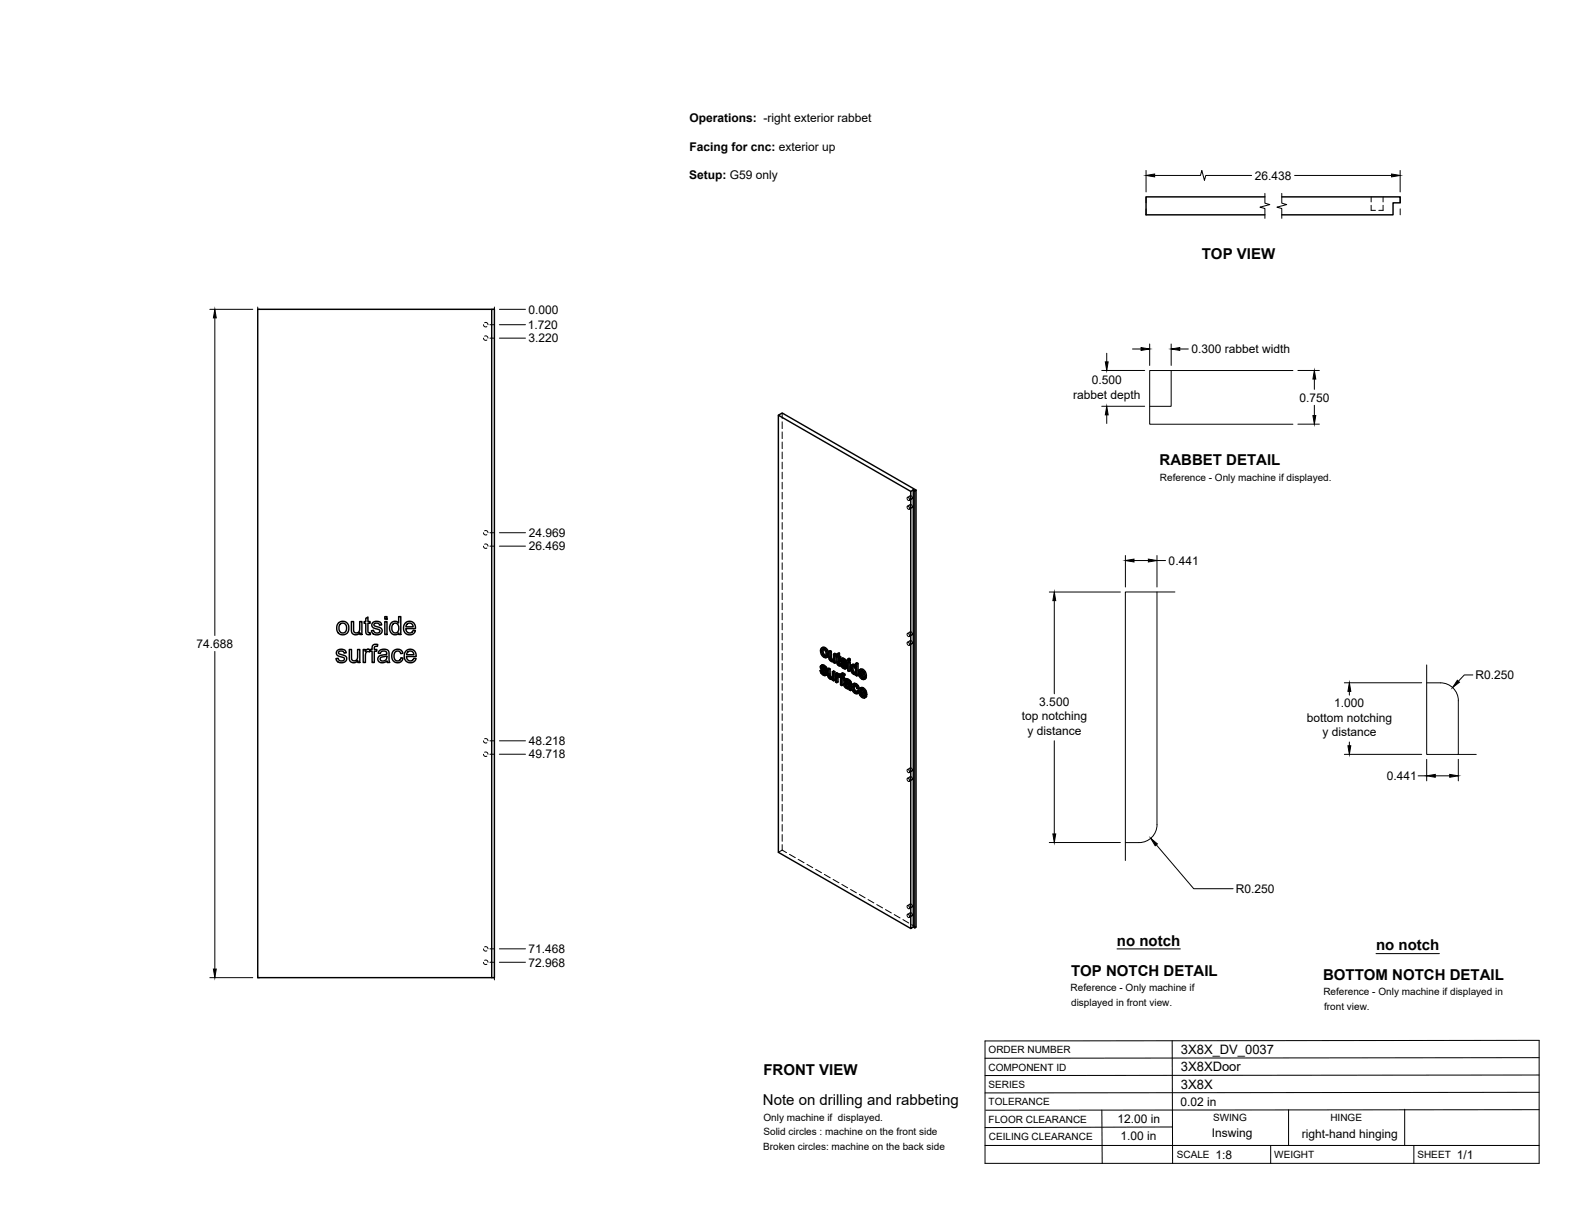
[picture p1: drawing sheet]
<svg xmlns="http://www.w3.org/2000/svg" width="559mm" height="432mm" viewBox="0 0 559 432" stroke-linecap="round" stroke-linejoin="round" font-family="sans-serif">
<!-- layer: Hidden -->
<g fill="none" stroke="#000" stroke-width=".35">
<path d="M486.5 72.8v1.8h1.5M486.5 69.9v1.7M490.7 72.8v1.8h-1.5M490.7 69.9v1.7M171.5 120l.4 .7h.8M171.5 115.2l.4 .7h.8M171.9 119.3l.8-.1 .4 .8M171.9 114.5h.8l.4 .7M277.5 146.5v2M277.5 149.7v2.4M277.5 153.2v2.4M277.5 156.8v2.4"/>
<path d="M277.5 160.4v2.4M277.5 164v2.3M277.5 167.5v2.4M277.5 171.1v2.4M277.5 174.7v2.4M277.5 178.2v2.4M321.9 179.6a.56 .56 0 0 1 .7 .4 .56 .56 0 0 1-.3 .7l-.4-.6zM321.9 176.5a.56 .56 0 0 1 .7 .4 .56 .56 0 0 1-.3 .7l-.4-.6zM322.9 179.1a.55 .55 0 0 1 .7 .3 .55 .55 0 0 1-.3 .7l-.4-.4zM322.9 176a.58 .58 0 0 1 .7 .3 .58 .58 0 0 1-.2 .7l-.5-.4zM323 179l-1.1 .6M323 175.9l-1.1 .6"/>
<path d="M323.6 177l-1 .6M171.5 193.8l.4 .7h.8M171.5 189l.4 .7h.8M171.9 193.1h.8l.4 .7M171.9 188.3h.8l.4 .7M277.5 181.8v2.4M277.5 185.4v2.4M277.5 189v2.3M277.5 192.5v2.4M277.5 196.1v2.4M277.5 199.7v2.4M323.6 180.1l-1 .6"/>
<path d="M277.5 203.2v2.4M277.5 206.8v2.4M277.5 210.4v2.4M277.5 214v2.3M277.5 217.5v2.4M277.5 221.1v2.4M277.5 224.7v2.4M277.5 228.2v2.4M277.5 231.8v2.4M277.5 235.4v2.4M277.5 239v2.3M291.4 237.7l.4 .9"/>
<path d="M291.5 236.4l-.5 .2M291.6 236.1l-.5 .2M291.6 230.7l-.5 .2M291.6 237.7l.3 .3M291.6 236.9l-.5 .2M291.7 235.9l-.2 .7 .7 1a1.05 1.05 0 0 1 .9 1.3h-.4l.4-.2M291.8 238.6l.7 .7 .8 .1M291.8 238.6l-.5 .2M291.8 237.8v.1M291.9 237.3l-.5 .3M291.9 232l.9 .9 .9 .1M291.9 236.6l-.1 .1"/>
<path d="M291.9 232l-.5 .3M292 229.7l-.4 .8 .3 1.5M292 236.4l-.5 .3M292.2 230.2l-.1 .2M292.2 230.2l.8 .2 .5 .8v1.1l-.5 .3M292.2 230.2l-.4 .2M292.5 236.5l-.5 .2a.33 .33 0 0 1 .2-.4 .33 .33 0 0 1 .4 .3l.5 .7 .4 .2M292.5 239.3l-.4 .2M292.6 237.4l.3 .3M292.8 232.9l-.5 .3M292.8 230.2l-.5 .3M292.9 236.9l-.5 .2"/>
<path d="M293 239l-.4 .2M293 238.4l-.5 .2M293.1 237.3l-.5 .3M293.1 239.5l-.5 .2M293.3 232.5l-.4 .3M293.3 230.8l-.4 .3M293.4 233.1l-.4 .3M293.6 231.8l-.5 .3M294.1 237.1v2.4l.2 .6 .9 .7 .6-.2v.5l.4 .2M294.1 239.5l-.4 .2M294.3 239.9l-.5 .3M294.5 230.8l.1 2.8 .8 .8h.8v.4l.4 .3"/>
<path d="M294.5 233.2l-.4 .3M294.7 233.7l-.5 .2M295 234.1l-.5 .3M295.4 234.4l-.4 .3M295.8 238.1l-.1 1.9-.4 .4M296 234.1l-.4 .3M296.1 234l-.5 .3 .3-.2M296.2 231.8v2l-.5 .3M296.2 234.8l-.4 .3M296.2 234.4l-.4 .3M296.9 238.7v3l.4 .3M297.1 232.3l-.2 .1"/>
<path d="M297.3 239.4l-.5 .2M297.4 231.8v.7l-.3-.2v.4l.3 .2v2.2l.2 .5 .7 .5-.2-.6M297.4 232.5l-.8 .5v-.4M297.4 232.9l-.5 .3M297.4 239.8l-.1 .1M297.5 235.3l-.5 .2M297.5 239.2l-.2 .1M297.5 239.7l-.4 .2M297.6 239.6l-.5 .3M297.6 235.6l-.4 .3M297.8 239.7l-.4 .3 .3-.4 .5 .4 .1-.3 .4 .4v2.6l.4 .3M297.8 233.2l-.4 .2"/>
<path d="M298 235.9l-.4 .3M298.3 233.4l-.5-.2v.5M298.3 239.6l-.5 .2M298.3 239.5h-.1M298.3 239.7l-.5 .2M298.3 235.6l-.2 .1M298.3 236.1h-.1M298.5 235.3l.4 .9M298.6 234l-.4 .3M298.7 239.7l-.8 .5 .4-.3M298.7 233.7l-.5 .2M298.7 235.4l.3 .2"/>
<path d="M298.7 234.5l-.4 .2M298.7 239l-.4 .2M298.8 233.6l-.2 .6 .7 1a1.13 1.13 0 0 1 .9 1.3h-.4l.4-.2M298.8 238.8l-.1 .9-.5-.2M298.9 236.2l.9 .8h.6M298.9 236.2l-.5 .3M299 235.5h-.1M299 234.9l-.5 .3M299 234.2l-.1 .1M299.1 234.3a.33 .33 0 0 1 .2-.4 .33 .33 0 0 1 .4 .3l.5 .8 .4 .1M299.1 234l-.4 .3M299.2 234l-.5 .3"/>
<path d="M299.2 239.4l-.5 .2M299.5 239.4l-.5 .3M299.6 234.1l-.5 .3M299.6 236.9l-.4 .3M299.7 235l.3 .3M299.7 239.6l-.5-.2-.1 .4M300 234.5l-.4 .2M300.1 236.6l-.4 .2M300.1 236l-.4 .2M300.2 235l-.5 .2M300.2 237.1l-.5 .2M301.2 234.7v3l.5 .3"/>
<path d="M301.2 233.6v.5l.5 .3M301.2 237.7l-.4 .3M301.2 234.1l-.4 .3M302.2 236.8l-.5 .2M302.3 236l-.4 .3M302.3 237.7l-.4 .2M302.5 235.8l-.3 .6v.9a1.48 1.48 0 0 0 1.8 1.7v.3l.4 .3M302.7 238.5l-.4 .2M302.8 236.3l-.1 .2M302.8 236.3l.7 .1 .4 .7 .1 1.2-.5 .4M302.8 236.3l-.4 .2M302.9 236.2l-.5 .3"/>
<path d="M303.3 239l-.4 .2M303.3 236.3l-.4 .2M303.7 236.2l-.1 .1M303.8 236.9l-.4 .2M303.8 238.6l-.4 .3M304 235.2v1.5l-.4-.7M304 236.7l-.4 .2M304 239.3l-.4 .3M304 239l-.4 .2 .3-.1M304 237.9l-.4 .2M305 238.4l-.5 .3M305.3 237.4l-.3 1 .3 1.3 .9 1 .9 .1"/>
<path d="M305.3 239.7l-.4 .3M305.4 238.8l-.4 .2M305.5 239.4l-.1-.6 2 1.1M305.7 237.9l-.2 .2M305.7 237.9l.9 .4 .3 .9-.6-.3M305.7 237.9l-.5 .2M306.2 237.9l-.4 .3M306.7 238.5l-.4 .3M306.9 239.2l-.4 .3M321.9 227.9a.56 .56 0 0 1 .7 .3 .56 .56 0 0 1-.3 .8l-.4-.6zM321.9 224.8a.56 .56 0 0 1 .7 .3 .56 .56 0 0 1-.3 .7l-.4-.5zM322.9 227.3a.59 .59 0 0 1 .7 .4 .59 .59 0 0 1-.2 .7l-.5-.4z"/>
<path d="M322.9 224.2a.6 .6 0 0 1 .7 .3 .6 .6 0 0 1-.2 .8l-.5-.4zM323 227.3l-1.1 .6M323 224.2l-1.1 .6M323.6 228.4l-1 .6M323.6 225.3l-1 .6M277.5 242.5v2.4M277.5 246.1v2.4M277.5 249.7v2.4M277.5 253.3v2.3M277.5 256.8v2.4M294.6 240.3l-.5 .3M295 240.7l-.5 .2"/>
<path d="M295.4 240.4l-.2 .1M295.6 240.3l-.5 .3M295.7 240.2l-.5 .3M295.8 241.1l-.4 .2M295.8 240.6l-.4 .3 .3-.1M296.9 241.7l-.5 .3M298.7 242.7l-.5 .3M298.7 240.1l-.5 .3M299.1 240.4l-.4 .2M299.6 240.7l-.5-.3v.5M299.8 242.6l-.4 .3M299.9 242.3l-.5 .2"/>
<path d="M299.9 241.3l-.5 .3M300 242.1l-.2 .5 .2 .8 .9 .7h.8l.1 .4M300 243.4l-.4 .2M300.1 240.9l-.5 .2M300.1 240.9l-.2 .4 .5 .2a.94 .94 0 0 1 1.2 1l-.5-.1M300.2 242.9l.4-.3a.73 .73 0 0 1 .8 .2 .73 .73 0 0 1 .1 .8l-.4 .2M300.4 242.6l-.4 .2 .3-.1M300.5 242.6l-.4 .2M300.5 241.3l-.4 .2M300.7 244l-.5 .2M301 241.4l-.5 .3M301.2 244.2l-.5 .2"/>
<path d="M301.3 243.8l-.2 .1M301.5 241.9l-.4 .2M301.5 243.6l-.5 .4M301.6 242.9l-.4 .3M301.6 242.5l-.4 .3M301.6 242.4l-.4 .3M301.7 244.1l-.5 .2M301.8 244.5l.4 .3M301.8 244.5l-.5 .3M302.6 243.5l-.4 .3M302.7 242.7l-.4 .3M302.9 244.9l-.4 .2"/>
<path d="M303 242.5l-.4 .8 .3 1.6 .9 .9 .7 .1M303.1 243.2a.68 .68 0 0 1 .8-.2 .68 .68 0 0 1 .4 .7l.5 .5M303.3 243l-.5 .3M303.8 245.8l-.4 .2M303.8 243l-.4 .3M304 245.4h.2M304.2 243.4l-.5 .3M304.2 245.4l-.4 .3M304.4 244l-.4 .3M304.4 245l-.2 .4M304.7 245.1l.2 .2-.2 .4M304.9 245.3l-.2 .1"/>
<path d="M305.1 245l-.4 .2M305.5 244l-.4 .8 .4 1.5 .8 .9 .9 .2M305.5 246.3l-.5 .2M305.6 245.3l-.5 .3M305.7 245.9l-.1-.6 1.9 1.1M305.8 244.4l-.2 .3M305.8 244.4l.8 .3 .4 1.1-.5-.4M305.8 244.4l-.4 .3M306.2 240.7l-.4 .2M306.3 244.5l-.4 .3M306.3 247.2l-.4 .3M306.4 240.3h.2"/>
<path d="M306.6 246.9h.2M306.7 240.3l-.4 .2 .3-.2M306.8 246.9l-.4 .2M306.9 245.1l-.5 .3M306.9 240l-.1 .1M307 240.8l-.5 .3M307 240.1l-.4 .2M307 245.8l-.4 .2M307 246.6h-.1M307.1 247.4l-.5 .3M307.1 246.7l-.3 .2M171.5 267.6l.4 .7h.8"/>
<path d="M171.5 262.8l.4 .7h.8M171.9 266.9l.9 .1 .3 .6M171.9 262.1l.9 .1 .3 .6M277.5 260.4v2.4M277.5 264v2.3M277.5 267.5v2.4M277.5 271.1v2.4M277.5 274.7v2.4M277.5 278.3v2.3M321.9 276.2a.55 .55 0 0 1 .7 .3 .55 .55 0 0 1-.3 .7l-.4-.4zM321.9 273.1a.55 .55 0 0 1 .7 .3 .55 .55 0 0 1-.3 .7l-.4-.4zM322.9 275.6a.6 .6 0 0 1 .7 .3 .6 .6 0 0 1-.2 .8l-.5-.5z"/>
<path d="M322.9 272.5a.56 .56 0 0 1 .7 .3 .56 .56 0 0 1-.3 .7l-.5-.6zM323 275.6l-1.1 .6M323 272.5l-1.1 .5M323.6 276.7l-1 .6M323.6 273.6l-1 .5M277.5 281.8v2.4M277.5 285.4v2.4M277.5 289v2.4M277.5 292.5v2.4M277.5 296.1v2.4M277.5 299.7v1.9M277.5 301.6l-1.3 .8"/>
<path d="M277.5 301.6l1.6 .9M280.1 303.1l2.1 1.2M283.2 304.9l2.1 1.2M286.3 306.7l2.1 1.2M289.4 308.5l2.1 1.1M292.5 310.2l2.1 1.2M295.6 312l2 1.2M298.7 313.8l2 1.2M301.8 315.6l2 1.2M304.9 317.4l2 1.2M308 319.2l2 1.2M171.5 336.7l.4 .7h.8"/>
<path d="M171.9 336l.8-.1 .4 .8M311.1 321l2 1.1M314.2 322.7l2 1.2M317.3 324.5l2 1.2M320.4 326.3l2 1.2M321.9 324.5a.58 .58 0 0 1 .7 .3 .58 .58 0 0 1-.2 .7l-.5-.4zM321.9 321.4a.58 .58 0 0 1 .7 .3 .58 .58 0 0 1-.2 .7l-.5-.4zM322.9 323.9a.56 .56 0 0 1 .7 .3 .56 .56 0 0 1-.3 .7l-.5-.6zM322.9 320.8a.56 .56 0 0 1 .7 .3 .56 .56 0 0 1-.3 .7l-.5-.6zM323 323.9l-1.1 .5M323 320.7l-1.1 .6M323.4 328.1l1.6 .9"/>
<path d="M323.6 325l-1 .5M323.6 321.8l-1 .6M171.5 341.4l.4 .7h.8M171.9 340.7h.8l.4 .7"/>
</g>
<!-- layer: Visible -->
<g fill="none" stroke="#000" stroke-width=".51">
<path d="M448.8 69.9h-42.2v6.3h42.2M454.8 69.9h42v2.1h-2.6v4.2h-39.4M174.5 109.7h.9v237.2h-.9zM174.5 109.7h-83.1v237.2h83.1M276.2 147.3l1.3-.8 47.5 27.4M323.1 174.3l.9-.5v155.1l-.9 .5zM323.1 174.3l-46.9-27v155.1l46.9 27M324 173.8l.6 .3v155.1l-.6-.3M324.6 174.1l.4-.2v155.1l-.4 .2M129.8 219.4l.7-.5v1.6h.8v.6h-.8v2.9l.3 .5h.5l.1 .6a1.14 1.14 0 0 1-1.3-.1 1.14 1.14 0 0 1-.3-1.2v-2.7h-.6v-.6h.6zM136.5 218.8h.8v.9h-.8zM119.7 230.8l.8-.4a1.71 1.71 0 0 1 2.4 1.2l-.8 .1a.93 .93 0 0 0-1-.9 .93 .93 0 0 0-.9 1.1l1 .4a1.53 1.53 0 0 1 1.8 1.8 2.03 2.03 0 0 1-2.1 1.1 2.03 2.03 0 0 1-1.7-1.5l.8-.1a1.08 1.08 0 0 0 1.1 1 1.08 1.08 0 0 0 1-1.1l-.4-.3a2.45 2.45 0 0 1-2.3-1.2z"/>
<path d="M120.2 220.9l.8-.4a2.33 2.33 0 0 1 2.8 2.8 2.33 2.33 0 0 1-3.7 1.3 2.95 2.95 0 0 1 .1-3.7zM120.6 221.5l.7-.4a1.73 1.73 0 0 1 1.7 1.8 1.73 1.73 0 0 1-1.7 1.7l-.3-.2a2.18 2.18 0 0 1-.4-2.9zM123.9 230.4h.8v2.6a1.14 1.14 0 0 0 1.2 1.5 1.14 1.14 0 0 0 1-1.6v-2.5h.8v4.7h-.7v-.7a1.64 1.64 0 0 1-2 .7 1.64 1.64 0 0 1-1.1-1.8zM124.7 220.5h.8v2.6a1.14 1.14 0 0 0 1.1 1.5 1.14 1.14 0 0 0 1-1.6v-2.5h.8v4.6h-.7v-.6a1.64 1.64 0 0 1-2 .7 1.64 1.64 0 0 1-1-1.8zM128.9 230.4h.7v.7a1.1 1.1 0 0 1 1.7-.5l.7-.2v-.4a1.33 1.33 0 0 1 .6-1.3 1.33 1.33 0 0 1 1.4 0l-.1 .6a.73 .73 0 0 0-1.1 .7v.4h.9v.7h-.9v4h-.8v-4h-.7v-.4l-.2 .6a.93 .93 0 0 0-1.1 0 .93 .93 0 0 0-.3 1l-.1 2.8h-.7zM132.2 221l.9-.5a1.7 1.7 0 0 1 2.3 1.2l-.7 .1a.96 .96 0 0 0-1-.8 .96 .96 0 0 0-.9 .9l.9 .5a1.5 1.5 0 0 1 1.8 1.9 2.03 2.03 0 0 1-2 1 2.03 2.03 0 0 1-1.7-1.5l.7-.2a1.08 1.08 0 0 0 1.2 1 1.08 1.08 0 0 0 1-1l-.4-.3a2.37 2.37 0 0 1-2.3-1.2zM134.5 231a2.1 2.1 0 0 1 3.5 .5l.3 3.6h-.8l-.2-.6a1.78 1.78 0 0 1-1.9 .7 1.78 1.78 0 0 1-1.4-1.6l.1-.2a1.76 1.76 0 0 1 1.7-1l.4-.1a.7 .7 0 0 0 1-.5 .7 .7 0 0 0-.8-.8 1.12 1.12 0 0 0-1.5 .9l-.7-.1zM135.1 233.3l2.1-.6a1.28 1.28 0 0 1-.7 1.7 1.28 1.28 0 0 1-1.6-.7zM136.5 220.5h.8v4.6h-.8zM138.8 221a1.73 1.73 0 0 1 2.6 .1v-2.3h.8v6.3h-.7v-.5l-.7 .5a2.21 2.21 0 0 1-2.3-.8 2.21 2.21 0 0 1-.2-2.4zM139.4 221.5l.4-.3a1.74 1.74 0 0 1 1.6 .9 1.74 1.74 0 0 1-.2 1.9 1.3 1.3 0 0 1-1.7 .4 1.3 1.3 0 0 1-.5-1.7zM139.6 231l.1-.1a1.94 1.94 0 0 1 3.2 .9l-.7 .1a1.29 1.29 0 0 0-1.7-.8 1.29 1.29 0 0 0-.7 1.8l.2 .8a1.17 1.17 0 0 0 1.2 .8 1.17 1.17 0 0 0 1-1.1l.8 .1-.3 .9a2.17 2.17 0 0 1-2.9 .4 2.17 2.17 0 0 1-.7-2.9z"/>
<path d="M143.8 221.1a2.14 2.14 0 0 1 2.5-.4 2.14 2.14 0 0 1 1.1 2.3h-3.4l.1 .7a1.3 1.3 0 0 0 1.3 .9 1.3 1.3 0 0 0 1.2-1l.8 .2-.3 .6a2.32 2.32 0 0 1-3.2 .3 2.32 2.32 0 0 1-.4-3.2zM144 231a2.15 2.15 0 0 1 2.6-.4 2.15 2.15 0 0 1 1.1 2.3h-3.5l.2 .7a1.29 1.29 0 0 0 1.2 .9 1.29 1.29 0 0 0 1.2-.9l.8 .1-.3 .6a2.32 2.32 0 0 1-3.2 .3 2.32 2.32 0 0 1-.4-3.2zM144.4 221.4l1.3-.3a1.23 1.23 0 0 1 .9 1.3h-2.6zM144.7 231.4l.6-.4 .8 .1 .6 .5 .1 .7h-2.5zM291 237.9l.8 1.4 .6 .4 .6-.1M291.2 236.2l.6-.3 .8 .3 .7 .6 .2 .7-.5 .3-.1-.6M291.6 231.2v-.5a.97 .97 0 0 1 1.2 0 .97 .97 0 0 1 .3 1.1l-.2 .9-.6 .1M291.6 237.7l-.6 .2 .4 .2M291.6 238.7l.5 .4 .4-.3M291.7 237.3l1 1 .5-.3M291.8 237.9l-.4 .2 .1 .4 .1 .2 .5-.3M291.8 235.9l-.7 .5v.7l1.6 1.9"/>
<path d="M291.8 236.7l-.3 .3 .5-.2M291.8 232.2l.5 .6 .5-.3M291.9 238l.8 .9M292 236.7l.6 .7M292 236.3l.5 .4 .5-.2M292 230.9l-.4 .3v.4l.2 .6 .4-.3M292 236.8l.6 .8 .4 .2M292 236.8h-.5M292.1 235.9l-.8 .3M292.1 230.4l.1 1.5 .8 .7M292.1 237l-.4 .3-.2-.3M292.3 230l.9 1 .5-.3"/>
<path d="M292.4 236.1l-.4 .2-.4-.1M292.5 236.7l.4 .5 .4-.2M292.7 239l-.2 .2-.4-.1M292.7 238.3l.3 .4 .5-.3M292.8 229.8l-.5 .2-.8-.1M292.9 237.7l.7 1.2-.1 .4-.6 .4M293 238.7l.1 .5 .5-.3M293.1 239.2l-.1 .4 .5-.3M293.2 231l.4 1.3 .4-.3M293.4 233.1a1.73 1.73 0 0 1-2.3-1.8l.1-.9 .3-.5 .9-.3 .7 .4 .7 .9 .2 1-.1 1-.7 .4M293.6 232.3l-.2 .8 .5-.2M293.6 237.3l.5 .3 .4-.3"/>
<path d="M294.1 237.6v2.2l.5-.2M294.1 239.8l.2 .4 .4-.2M294.5 231.4v2.2l.5-.3M294.5 233.6l.2 .4 .4-.3M294.7 234l.3 .3 .5-.2M295 231.1l-.5 .3-.4-.3M295 234.3l.4 .1M295.3 238.3l.5 .3 .4-.3M295.4 234.4l.2-.1zM295.7 234.1l-.7-.6v-2.4l-.5-.3-.4 .3v2.6l.7 .9 .6 .2 .4-.1M295.7 232.1l.5 .2 .4-.2M295.8 238.6v3l.4-.3v-3l-.4-.2-.5 .2v2l-.3 .3 .2-.1"/>
<path d="M295.8 234.7v.4l.4 .2M295.8 234.7l-.2 .1M296.2 232.3v3l.4-.2v-3l-.4-.3-.5 .3v2.1M296.6 233l.3 .2 .2 2.6 .8 .5 .3-.2M296.9 232.4l-.3 .2 .3 .2v-.8l.9-.3v1.1l.5 .2v.4l-.5 .3v-.4M297.3 239.9l-.4 .2v.5l.4-.2M297.3 239.3v-.4l-.4-.2-.5 .3v3l.5 .2M297.3 238.9l-.5 .3-.4-.2M297.4 240l-.1 2-.4 .2v-1.6M297.4 240l.5 .2M297.4 240l-.5 .1M297.4 239.4l.4 .4"/>
<path d="M297.4 232v1l.4-.2M297.4 233l.4 .3 .5-.3M297.6 239.1l-.8 .5v-.4M297.6 235.7l.2 .1M297.8 231.7l-.9 .3M297.8 239.8v.4M297.8 239.9l-.1 .4M297.8 235.8l.1 .5M297.9 239.2l.3 .3M297.9 239.2l-.9 .2M297.9 239.2l-.8 .2M297.9 235.2l-.5 .3v-2.1l.4 .3v1.4l.3 .4"/>
<path d="M297.9 235.4l-.5 .1M298.1 235.5l.7 1.4 .8 .4 .5-.1M298.1 235.5l-.6 .1M298.1 235.5h.1M298.1 235.7l-.3 .1M298.3 233.8l.6-.3 .7 .2 .7 .6 .3 .8-.5 .3-.1-.6M298.4 239.1l.9-.2 .5 .3-.1 .4-.4 .3 .1-.4M298.6 234.4h.5l1 1M298.7 235.4l-.6 .1 .4 .2M298.7 236.3l.5 .4 .4-.2M298.8 234.9l1 1 .5-.3M298.9 235.5l-.4 .2 .1 .4 .6-.1"/>
<path d="M298.9 233.5l-.7 .4v.6l1.6 2.1M298.9 234.3l-.3 .4 .5-.3M298.9 238.8l-.6 .4-.1 .8-.4-.2 .4-.3M298.9 239.2l.5 .3 .4-.3M299 235.6l.8 .9M299.1 234.3l.6 .7M299.1 239.8l.5 .5v.4l-.4 .2v-.4M299.1 234l.6 .4 .4-.3M299.2 236.7l.4 .1M299.2 233.5l-.8 .3M299.3 234.6l-.5 .3-.2-.2M299.3 239.9l-.6-.3v.6l.4-.2"/>
<path d="M299.4 238.9l-.5 .3-.4-.1M299.6 233.7l-.5 .3-.4-.2M299.7 234.4l.3 .4 .4-.2M299.8 236.6l-.1 .2M299.8 235.9l.3 .4 .5-.3M300 235.3l.7 1.2-.1 .4-.6 .4M300.1 236.3l.1 .5 .5-.3M300.2 236.8l-.1 .4 .5-.3M300.8 235l.4 .2 .5-.2M300.8 233.8l.4 .3 .5-.3M301.2 234.1v.6l.5-.3v-.6l-.5-.2-.4 .2v.6l.4 .3M301.2 234.7l.5 .3v3l-.5 .2v-3"/>
<path d="M301.2 234.7l-.4 .3v3l.4 .2M302.1 236l.8-.3 .7 .3M302.4 236.5l.6 .1 .6 1-.1 1.1-.6 .1M302.4 238.3l.5 .5 .4-.2M302.4 236.5l-.2 .8M302.6 237l-.4 .3v.4l.2 .6 .4-.3M302.7 235.7l-.5 .2a2.01 2.01 0 0 0 1.3 3.4l.1-.1M302.7 236.5l.1 1.5 .7 .7M302.8 236.1l.4 .4M303.3 235.8l-.5 .3-.6-.2M303.6 235.4l.4 .3 .4-.3M303.6 239.2v.4l.4 .2"/>
<path d="M303.6 239.2l-.2 .1M304 235.7v4.1l.4-.2v-4.2l-.4-.2-.4 .2v1.5l-.4-.4 .4-.2M305.2 239.9l.6 .6 .4-.3M305.5 238.4l-.5 .2 1.5 .9-.6-1.2a.48 .48 0 0 0-.6-.2 .48 .48 0 0 0-.3 .5M305.5 238.1v.3l.8 .5M305.5 239.4l.9 .9M305.7 239.7l-.5 .2-.2-.9 1.9 1.2M305.8 237.8l.8 .9 .4-.3M306.2 237.5l-.4 .3-.9-.1M306.6 238.7l.3 1.3 .5-.2M294.3 240.2l.3 .4 .5-.3M294.6 240.6h.4"/>
<path d="M295.3 240.4l-.7-.7-.1-2.4-.4-.2-.5 .2 .2 2.8 .7 .8h.9M295.4 240.9v.4l.4 .3M295.4 240.9l-.2 .1M297.8 240.2l.4 .2v2.6l.5 .2M298.7 240.2l.5 .3 .4-.2M299.1 240.9v2.1l-.4 .2v-2.6l.5 .3M299.6 242.4l.5-.3 1 .3M299.7 241.1l.8-.3 1.3 .9 .4 3.1-.4 .2-.2-.4M299.9 242.9h.3a.75 .75 0 0 1 .8 .2 .75 .75 0 0 1 .1 .8l-.3 .1 .3-.1M300 243.5l.4 .4 .4-.3M300 242.8l-.2 .3M300.1 242.1l-.7 .5 .1 .8 .7 .8 1 .1 .1 .5 .5 .2"/>
<path d="M300.2 242.9l-.4 .2 .1 .3 .5-.1M300.3 242.9l.2 .5 .6 .4M300.3 241.6l-.4 .3a.74 .74 0 0 1 .8-.2 .74 .74 0 0 1 .5 .8v.3l-1.2-.4M300.3 241.6h.1M300.4 243.9l.4 .1M300.4 242.1l-.7 .2M300.5 240.8l-1 .5-.1 .3 .5 .3M300.6 241.3l.6 .4 .4-.3M301.1 241l-.5 .3-.6-.2M301.2 241.7l.3 .4 .4-.2M301.5 242.1l.1 .4 .4-.2M301.6 242.5v2.1l.5-.3"/>
<path d="M302.5 242.8l.7-.4 .6 .2 .7 .7 .3 .9-.4 .2-.4-.9M302.6 244l.2 1 .5-.2M302.8 245l.5 .6 .5-.3M303.1 243.8l-.5 .2 .1-.4a.65 .65 0 0 1 .7-.4 .65 .65 0 0 1 .5 .8l.5 .4M303.1 243.2l.1 1.4 .8 .8M303.2 242.4l-.5 .3a2.12 2.12 0 0 0 .5 3.2l.9 .2M303.4 242.9l.6 .6 .5-.2M303.8 242.6l-.4 .3-.7-.2M304 245.2l-.2 .5-.5-.1M304.7 245.4l-.6 .7 .6-.4M304.7 245.1l-.3-.1-.4 .2 .4 .3M305.4 246.5l.5 .6 .5-.3"/>
<path d="M305.6 244.9l-.5 .3 1.5 .8-.6-1.2a.47 .47 0 0 0-.6-.1 .47 .47 0 0 0-.3 .5M305.6 244.7v.2l.9 .5M305.7 245.9l.9 1M305.8 240.5l.4 .1M305.8 246.2l-.4 .3-.3-.9 2 1.1M305.9 244.3l.8 .9 .5-.2M305.9 247.1l.4 .1M306.3 244.1l-.4 .2-.9-.1M306.5 240.3l.4 .3 .5-.3M306.5 240.3l-.2 .2M306.6 246.8l.4 .4 .5-.3M306.6 246.8l-.2 .3"/>
<path d="M306.7 245.2l.4 1.4 .4-.3M306.8 240.1l-.3 .2M306.9 240l.5-.1v-.5l-.7-1.5-1-.6-.8 .4-.4 .6v.8l.6 1.2 1.1 .8 .5-.1 .2-.4M306.9 246.6l-.3 .2M307 240.1l.3 .4-.7 .5M307.1 246.6l.4-.2v-.5l-.6-1.4-1.1-.6-.8 .3-.3 1.2 .4 1.3 1.2 1 .6-.2 .1-.3M307.1 246.7l.4 .2-.1 .2-.6 .5"/>
</g>
<!-- layer: Reference -->
<g fill="none" stroke="#000" stroke-width=".35">
<path d="M406.6 69.9v2.1M406.6 74.1v2.1M496.8 69.9v2.1M496.8 74.1v2.1M91.4 108.9v.8h.8M173.8 115.2h1.6M173.8 120h1.6M175.4 108.9v.8h-.8M415.5 131.5v12.7h-7.6M458.7 131.5h-50.8v19h50.8M173.8 189h1.6M173.8 193.8h1.6"/>
<path d="M410.5 210v82.6a6.4 6.4 0 0 1-6.4 6.4h-4.8M416.9 210h-17.6v95.3M506.2 235.9v31.8h17.6M506.2 242.3a13 13 0 0 1 7.8 .7 6.3 6.3 0 0 1 3.4 5.6v19.1M173.8 262.8h1.6M173.8 267.6h1.6M173.8 336.7h1.6M91.4 346.1v.8h.8M173.8 341.4h1.6M174.6 346.9h.8v.8"/>
</g>
<!-- layer: Hidden Narrow -->
<path d="M292.5 237.9l-.4 .3M294.1 239l-.5 .2M294.5 232.7l-.4 .3M295.8 239.7l-.5 .2M296.2 233.4l-.5 .3M297.4 234.6l-.5 .3M298.7 239.4l-.5 .3M299.1 239.7h.1M299.7 235.5l-.5 .3M300.9 242.7l-.4 .3M301.6 243.1l-.4 .3" fill="none" stroke="#000" stroke-width=".35"/>
<!-- layer: Visible Narrow -->
<path d="M292.5 237.4l-.4 .2M294.5 239l-.4 .3M295 232.8l-.5 .2M297.8 234.9l-.4 .3M299.1 239.7l-.4 .3M299.6 235l-.4 .2M300.8 242.3l-.4 .2M302.1 242.8l-.5 .2M302.1 243.4l-.5 .3" fill="none" stroke="#000" stroke-width=".35"/>
<!-- layer: Titleblock -->
<g fill="none" stroke="#000" stroke-width=".36">
<path d="M349.5 369.3l196.6-.2v43.7h-196.6zM415.9 369.3l.1 43.5M546.1 375.3l-196.6 .2M390.9 393.9l.2 18.9M416 399.9l-66.5 .2M457.2 393.7v12.7M498.4 393.6v12.7M546.1 393.7l-196.3 .2M546.1 387.6l-196.6 .2M546.1 381.4l-196.6 .2M349.5 406.4h196.6M450.8 406.4v6.4"/>
<path d="M501.6 406.4v6.4"/>
</g>
<!-- layer: FD_Dimensions -->
<g fill="none" stroke="#000" stroke-width=".35">
<path d="M406.6 60.5v7.6M409.7 62.3h16.2l.5-1.8 .9 3.5 .5-1.7h16.3M459.3 62.3h34.4M496.8 60.5v7.6M74.4 109.7h15.3M76.2 112.8v112.7M177.2 109.7h9.2M177.2 115.2h9.2M177.2 120h9.2M390.9 131.4h15.2M392.7 125.3v3.1M401.8 123.8h3.1"/>
<path d="M407.9 122v7.7M415.5 122v7.7M418.6 123.8h3M460.5 131.4h7.6M466.3 134.5v3.7M390.9 144.1h15.2M392.7 147.2v3M460.5 150.5h7.6M466.3 143.8v3.6M177.2 189h9.2M177.2 193.8h9.2M399.3 197.1v11.2"/>
<path d="M402.3 198.9h5.1M410.5 197.1v11.2M410.5 198.9h3M372.3 210.1h25.2M374.1 213.1v33.1M76.2 231.1v112.7M522.6 239.5h-3.1l-2.1 2.2M477 242.3h27.4M478.7 245.3v1.3M177.2 262.8h9.2M177.2 267.6h9.2M374.1 262.8v33.1"/>
<path d="M477 267.7h27.4M478.7 263.3v1.3M503.1 275.3h3.1M506.2 269.4v7.7M509.2 275.3h5.1M517.4 269.4v7.7M372.3 298.9h25.2M410.3 299.7l13.2 15.6h14M177.2 336.7h9.2M74.4 346.9h15.3M177.2 341.4h9.2"/>
</g>
<g fill="#000" stroke="#000" stroke-width=".35">
<path d="M406.6 62.3l3.1-.6v1.1zM493.7 61.7l3.1 .6-3.1 .5zM76.2 109.7l.5 3.1h-1zM392.2 128.4h1l-.5 3zM404.9 123.3l3 .5-3 .5zM415.5 123.8l3.1-.5v1zM466.3 131.4l.5 3.1h-1zM392.7 144.1l.5 3.1h-1zM465.8 147.4h1l-.5 3.1zM399.3 198.9l3-.5v1zM407.4 198.4l3.1 .5-3.1 .5zM374.1 210.1l.5 3h-1.1z"/>
<path d="M478.7 242.3l.6 3h-1.1zM517.1 241.4l.7 .7-2.4 1.8zM478.2 264.6h1.1l-.6 3.1zM506.2 275.3l3-.5v1zM514.3 274.8l3.1 .5-3.1 .5zM373.5 295.9h1.1l-.5 3zM408.3 297.4l2.3 2-.7 .7zM75.7 343.8h1l-.5 3.1z"/>
</g>
<!-- layer: Break Lines -->
<path d="M448.8 68.6v3.5l1.7 .5-3.5 .9 1.8 .5v3.5M454.8 68.6v3.5l1.7 .5-3.5 .9 1.8 .5v3.5" fill="none" stroke="#000" stroke-width=".35"/>
<!-- layer: Notes -->
<path d="M396.3 336.7h22.5M488.2 338.3h22.5" fill="none" stroke="#000" stroke-width=".35"/>
<g font-size="5.3">
<text x="426.4" y="92.1">TOP VIEW</text>
<text x="411.4" y="165.1">RABBET DETAIL</text>
<text x="396.3" y="335.5">no notch</text>
<text x="488.2" y="337.2">no notch</text>
<text x="380" y="346.1">TOP NOTCH DETAIL</text>
<text x="469.4" y="347.5">BOTTOM NOTCH DETAIL</text>
<text x="270.9" y="381.4">FRONT VIEW</text>
<text x="270.7" y="392.2">Note on drilling and rabbeting</text>
</g>
<g font-size="4.6">
<text x="419" y="373.8">3X8X_DV_0037</text>
<text x="419" y="380.1">3X8XDoor</text>
<text x="419" y="386.2">3X8X</text>
</g>
<g font-size="4.3">
<text x="244.6" y="43.2">Operations: -right exterior rabbet</text>
<text x="244.6" y="53.4">Facing for cnc: exterior up</text>
<text x="244.5" y="63.6">Setup: G59 only</text>
<text x="445.2" y="63.7">26.438</text>
<text x="187.5" y="111.3">0.000</text>
<text x="187.2" y="116.7">1.720</text>
<text x="187.5" y="121.5">3.220</text>
<text x="422.7" y="125.3">0.300 rabbet width</text>
<text x="387.3" y="136.4">0.500</text>
<text x="380.7" y="141.5">rabbet depth</text>
<text x="461" y="142.5">0.750</text>
<text x="187.6" y="190.5">24.969</text>
<text x="187.6" y="195.3">26.469</text>
<text x="414.6" y="200.4">0.441</text>
<text x="69.7" y="229.8">74.688</text>
<text x="523.5" y="241">R0.250</text>
<text x="368.7" y="250.5">3.500</text>
<text x="473.3" y="251">1.000</text>
<text x="362.6" y="255.6">top notching</text>
<text x="463.6" y="256">bottom notching</text>
<text x="364.5" y="260.7">y distance</text>
<text x="469.2" y="261.1">y distance</text>
<text x="187.7" y="264.3">48.218</text>
<text x="187.7" y="269.1">49.718</text>
<text x="492" y="276.8">0.441</text>
<text x="438.4" y="316.8">R0.250</text>
<text x="187.5" y="338.2">71.468</text>
<text x="187.5" y="342.9">72.968</text>
<text x="418.8" y="392.4">0.02 in</text>
<text x="396.5" y="398.3">12.00 in</text>
<text x="397.5" y="404.3">1.00 in</text>
<text x="430" y="403.6">Inswing</text>
<text x="461.8" y="403.8">right-hand hinging</text>
<text x="431.3" y="411.1">1:8</text>
<text x="516.9" y="411.1">1/1</text>
</g>
<g font-size="3.5">
<text x="411.5" y="170.7">Reference - Only machine if displayed.</text>
<text x="379.9" y="351.7">Reference - Only machine if</text>
<text x="469.5" y="353.1">Reference - Only machine if displayed in</text>
<text x="380" y="356.8">displayed in front view.</text>
<text x="469.8" y="358.2">front view.</text>
<text x="350.8" y="373.6">ORDER NUMBER</text>
<text x="350.8" y="379.9">COMPONENT ID</text>
<text x="350.8" y="386.1">SERIES</text>
<text x="350.8" y="392.2">TOLERANCE</text>
<text x="270.9" y="397.7">Only machine if displayed.</text>
<text x="350.8" y="398.4">FLOOR CLEARANCE</text>
<text x="430.4" y="397.8">SWING</text>
<text x="472" y="397.7">HINGE</text>
<text x="270.8" y="407.9">Broken circles: machine on the back side</text>
<text x="270.9" y="402.8">Solid circles : machine on the front side</text>
<text x="350.8" y="404.4">CEILING CLEARANCE</text>
<text x="417.5" y="410.9">SCALE</text>
<text x="452.1" y="410.9">WEIGHT</text>
<text x="502.9" y="410.9">SHEET</text>
</g>
</svg>
